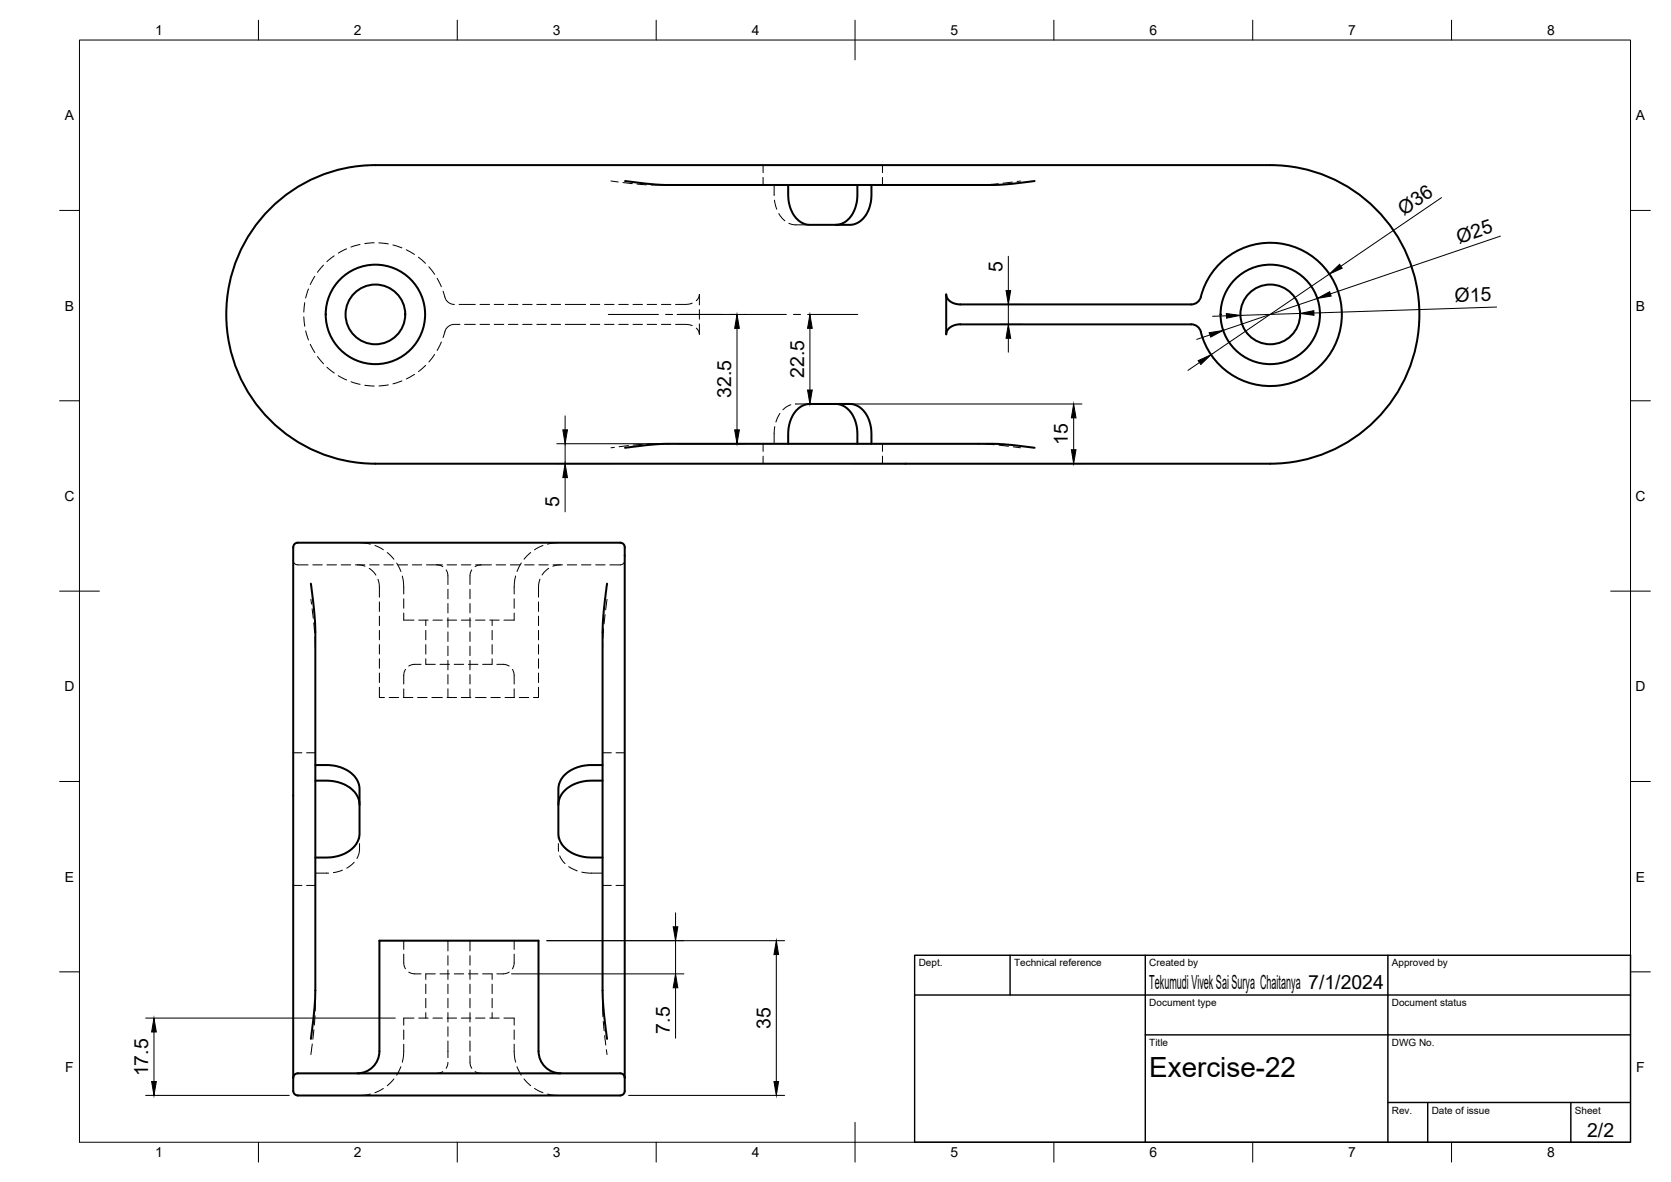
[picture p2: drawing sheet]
<svg xmlns="http://www.w3.org/2000/svg" width="420mm" height="297mm" viewBox="0 0 420 297" stroke-linecap="round" stroke-linejoin="round" font-family="sans-serif">
<!-- layer: Visible -->
<g fill="none" stroke="#000" stroke-width=".51">
<path d="M94.4 41.5h225a37.5 37.5 0 0 1 37.5 37.5 37.5 37.5 0 0 1-37.5 37.5h-225M94.4 41.5a37.5 37.5 0 0 0-37.5 37.5 37.5 37.5 0 0 0 37.5 37.5M157.2 45.5l5.4 .7 4.6 .3h73.3a103.2 103.2 0 0 0 14.2-.3l5.4-.7M198.2 46.5l.1 4 .4 1.7 .6 1.3 .8 1.2 1.2 1.1 1.2 .5 .9 .2h10.5l.9-.2 1.2-.5 1.6-1.6 1-2 .5-2.3v-3.4M215.6 46.5l-.1 4-.4 1.7-.6 1.3-.8 1.2-1.3 1.1-1.1 .5-1.2 .2M301.9 74.6a18 18 0 0 1 27.7-10.4 18 18 0 0 1 0 29.6 18 18 0 0 1-27.7-10.4M302 74.6a2.51 2.51 0 0 1-2.5 1.9h-58a3.3 3.3 0 0 1-3.6-2.5v10M302 83.4a2.51 2.51 0 0 0-2.5-1.9h-58.1a3.2 3.2 0 0 0-3.5 2.5M157.2 112.5l5.4-.6 4.6-.4h73.3a103.2 103.2 0 0 1 14.2 .4l5.4 .6M198.2 111.5l.1-4 .4-1.7 .6-1.3 .8-1.2 1.2-1.1 1.2-.5 .9-.2h10.5l.9 .2 1.2 .5 1.6 1.6 1 2 .5 2.3v3.4M210.1 101.5l1.2 .2 1.1 .5 1.3 1.1 .8 1.2 .6 1.3 .4 1.7 .1 4M78.2 146.7l.8 6.9 .3 4.9v90.7l-.3 5-.8 6.9"/>
<path d="M152.6 146.7l-.8 6.9-.3 4.9v90.7l.3 5 .8 6.9M79.3 192.3l4.8 .1 1.8 .5 1.4 .7 1 .7 1.3 1.3 .6 1.4 .2 1.2v11.4l-.2 1.1-.6 1.3-1.7 1.8-2.6 1.2-2.2 .5h-3.8M79.3 196.2l4.2 .1 1.8 .3 1.6 .7 1.4 .9 1.1 1.1 .8 1.6 .2 1.4M151.5 192.3l-4.8 .1-1.8 .5-1.4 .7-1 .7-1.3 1.3-.6 1.4-.2 1.2v11.4l.2 1.1 .6 1.3 1.7 1.8 2.6 1.2 2.2 .5h3.8M151.5 196.2l-4.2 .1-1.8 .3-1.6 .7-1.4 .9-1.1 1.1-.8 1.6-.2 1.4M73.7 270.9v-132.5a1.6 1.6 0 0 1 1.2-2h81.1a1.59 1.59 0 0 1 1.1 2v132.5M73.7 270.9v3.3a1.11 1.11 0 0 0 1.2 1.1M73.7 270.8a1.68 1.68 0 0 1 2.2-1.1h79a1.96 1.96 0 0 1 2.1 .8l.1 .3M74.8 275.3h81.2M89.8 269.7a5.6 5.6 0 0 0 5.6-5.5v-27.8h40v27.8a5.6 5.6 0 0 0 5.6 5.5M157.1 270.9v3.3a1.11 1.11 0 0 1-1.1 1.1"/>
<circle cx="94.4" cy="79" r="7.5"/>
<circle cx="94.4" cy="79" r="12.5"/>
<circle cx="319.4" cy="79" r="7.5"/>
<circle cx="319.4" cy="79" r="12.5"/>
</g>
<!-- layer: Hidden -->
<g fill="none" stroke="#000" stroke-width=".25">
<path d="M153.6 45.5l1.8 .2M156.6 45.9l2.4 .3M160.2 46.3l2.4 .1M163.7 46.5h4.4M191.9 41.5v1.9M191.9 44.6v1.9M194.6 46.5v2.6M194.7 50.3l.6 2.3M195.8 53.7l1.5 1.8M198.4 56.1a7.5 7.5 0 0 0 4 .4h1.2M221.9 41.5v1.9M221.9 44.6v1.9"/>
<path d="M247.4 46.4l-1.8 .1M251 46.2l-2.4 .2M254.6 45.8l-2.4 .2M256.6 45.5l-.9 .1M76.4 79.6l.2 2.4M76.6 76.1l-.2 2.3M77.6 72.6l-.7 2.3M79.1 69.4l-1.1 2.1M81.3 66.6l-1.5 1.8M84 64.3l-1.8 1.5M87.1 62.5l-2.1 1.1M90.5 61.4l-2.3 .7"/>
<path d="M94.1 61l-2.4 .2M95.3 61l2.3 .3M98.8 61.6l2.2 .7M102.2 62.8l2 1.1M105.2 64.6l1.8 1.6M107.8 67l1.5 1.9M109.9 69.9l1.1 2.2M111.4 73.2l.4 1.4a2.46 2.46 0 0 0 2.5 1.9M115.4 76.5h4.1M120.7 76.5h2.4M124.3 76.5h2.4M127.8 76.5h2.4"/>
<path d="M131.4 76.5h2.4M135 76.5h2.4M138.6 76.5h2.3M142.1 76.5h5.2M148.4 76.5h2.4M152 76.5h2.4M155.6 76.5h2.4M159.2 76.5h2.3M162.7 76.5h2.4M166.3 76.5h2.4M174.1 76.2l-1.3 .3h-2.9M175.1 75.6l.6-.9 .2-.7v2.6"/>
<path d="M175.9 77.8v2.4M76.9 83.1l.7 2.3M78 86.5l1.2 2.1M79.8 89.6l1.5 1.8M82.2 92.3l1.9 1.5M85 94.4l2.2 1.1M88.3 95.9l2.3 .7M91.7 96.8l2.4 .2M97.6 96.7l-2.3 .3M101.1 95.7l-2.3 .8M104.2 94.1l-2 1.1M107 91.8l-1.8 1.6"/>
<path d="M109.3 89.1l-1.5 1.9M111 85.9l-1.1 2.2M115.7 81.5h-1a2.8 2.8 0 0 0-2.9 1.9l-.4 1.4M116.8 81.5h2.7M120.7 81.5h2.4M124.3 81.5h2.4M127.8 81.5h2.4M131.4 81.5h2.4M135 81.5h2.4M138.6 81.5h2.3M142.1 81.5h5.2M148.4 81.5h2.4"/>
<path d="M152 81.5h2.4M155.6 81.5h2.4M159.2 81.5h2.3M162.7 81.5h2.4M166.3 81.5h2.4M169.9 81.5h2.9l1.3 .3M175.9 81.4v2.6l-.2-.7-.6-.8M154.5 112.4l-.9 .1M158 112l-2.3 .3M161.6 111.6l-2.4 .3M168.1 111.5l-5.3 .1M191.9 111.5v1.9"/>
<path d="M191.9 114.6v1.9M194.8 107.2l-.2 4.3M196.1 103.9l-1 2.2M198.8 101.7l-1 .5-1 .8M200 101.5h3.6M221.9 111.5v1.9M221.9 114.6v1.9M245.6 111.5h.9M247.7 111.6l2.3 .2M251.2 111.9l2.4 .2M254.8 112.3l1.8 .2M90.4 136.4l2.7 .3"/>
<path d="M94.3 137.1l2.1 1.1M97.4 138.9l1.6 1.6M133.4 138.8l-1.6 1.7M136.5 137.1l-2.1 1.1M140.4 136.4l-2.7 .3M73.7 140.8a1.11 1.11 0 0 0 1.1 1.2h2.6M78.2 150.6l.1 1.2M78.5 153l.3 2.4M78.7 142h2.3M78.9 156.6l.2 2.3M82.2 142h2.4M85.8 142h2.4"/>
<path d="M89.4 142h2.3M89.8 142l2 .3M92.8 142.8l1.2 1 .5 .7M92.9 142h2.4M95 145.6a9.7 9.7 0 0 1 .4 4.5M95.4 151.3v2.4M95.4 154.8v2.4M95.4 158.4v2.4M96.5 142h2.4M99.7 141.5l1.1 2.1M100.1 142h2.4M101.2 144.8l.3 1.7v2.8"/>
<path d="M101.5 154.1v1.7h2.6M101.5 150.5v2.4M103.7 142h2.3M105.3 155.8h2.4M107.1 155.8v1.4M107.1 158.4v2.4M107.2 142h2.6M108.9 155.8h2.3M109.8 142l1.5 .4M109.8 142h1.4M112.2 143.2v.1a5.4 5.4 0 0 1 .4 3.6M112.4 142h2.4"/>
<path d="M112.4 155.8h2.4M112.6 148.1v2.4M112.6 151.7v2.3M112.6 155.2v2.4M112.6 158.8v2.4M116 142h2.4M116 155.8h2.4M118.2 148.1v2.4M118.2 151.7v2.3M118.2 155.2v2.4M118.2 158.8v2.4M118.6 143.2v.1a5.4 5.4 0 0 0-.4 3.6"/>
<path d="M119.6 142h1.4M119.6 155.8h2.3M121 142l-1.5 .4M121 142h2.6M123.1 155.8h2.4M123.7 155.8v1.4M123.7 158.4v2.4M124.8 142h2.3M128.3 142h2.4M129.3 154.1v1.7h-2.6M129.3 150.5v2.4M129.6 144.7l-.3 1.8v2.8"/>
<path d="M131.1 141.5l-1.1 2.1M131.9 142h2.4M135.4 151.3v2.4M135.4 154.8v2.4M135.4 158.4v2.4M135.5 142h2.4M135.8 145.5a9.9 9.9 0 0 0-.4 4.6M138 142.8l-1.7 1.7M139.1 142h2.3M141 142l-2 .3M142.6 142h2.4M146.2 142h2.4"/>
<path d="M149.8 142h2.3M151.8 158l-.2 2.4M152.1 154.5l-.2 2.3M152.6 150.6l-.3 2.7M157.1 140.8a1.11 1.11 0 0 1-1.1 1.2h-2.6M79.2 160.1l.1 2.7M95.4 172.7v2.6h1.3M95.4 162v2.4M95.4 165.6v2.3M95.4 169.1v2.4M97.9 175.3h2.3M101.4 175.3h2.4"/>
<path d="M101.5 173.1v2.2M102 168.2l-.1 .1a5.6 5.6 0 0 0-.4 3.6M105 175.3h2.4M105.9 166.9l-2.1 .1-1 .4M107.1 165.6v1.3h2.4M107.1 162v2.4M108.6 175.3h2.6M110.6 166.9h2.4M112.4 175.3h2.4M112.6 162.4v2.4M112.6 166v2.3M112.6 169.5v2.4"/>
<path d="M112.6 173.1v2.2M114.2 166.9h2.4M116 175.3h2.4M117.8 166.9h2.4M118.2 162.4v2.4M118.2 166v2.3M118.2 169.5v2.4M118.2 173.1v2.2M119.6 175.3h2.6M123.4 175.3h2.4M123.7 165.6v1.3h-2.4M123.7 162v2.4"/>
<path d="M124.9 166.9l2.1 .1 1 .4M127 175.3h2.4M128.8 168.2l.1 .1a5.6 5.6 0 0 1 .4 3.6M129.3 173.1v2.2M130.6 175.3h2.3M135.4 172.7v2.6h-1.3M135.4 162v2.4M135.4 165.6v2.3M135.4 169.1v2.4M151.5 161.6v1.2M73.7 189.2h2.2M77.1 189.2h2.2"/>
<path d="M151.5 189.2h2.2M154.9 189.2h2.2M79.3 219.4h3.3M86.1 218.7l-2.3 .6M89 216.7l-1.8 1.5M90.4 212a6.2 6.2 0 0 1-.5 3.4l-.2 .3M90.4 209.4v1.4M140.4 212v1.9M140.4 209.4v1.4M140.7 215.1l.5 1 .9 .9M143 217.8l2.1 1M146.3 219.2l1.8 .2h3.4"/>
<path d="M73.7 222.5h2.2M77.1 222.5h2.2M101.5 239.8a5.6 5.6 0 0 0 .4 3.5l.1 .1M101.5 236.4v2.2M112.6 236.4v2.6M118.2 236.4v2.6M129.3 239.8a5.6 5.6 0 0 1-.4 3.5l-.1 .2M129.3 236.4v2.2M151.5 222.5h2.2M154.9 222.5h2.2M78.9 258.8l-.2 2.4M79.2 255.2l-.2 2.4"/>
<path d="M79.3 251.4v2.6M79.3 248.9v1.4M101.5 258.8v2.4M102.8 244.3l1 .4h2.1M104.1 255.8h-2.6v1.8M105.3 255.8h2.4M107.1 247.3v2.4M107.1 250.9v2.4M107.1 254.5v1.3M108.9 255.8h2.3M109.5 244.7h-2.4v1.4M110.6 244.7h2.4"/>
<path d="M112.4 255.8h2.4M112.6 240.2v2.4M112.6 243.7v2.4M112.6 247.3v2.4M112.6 250.9v2.4M112.6 254.5v2.3M112.6 258v2.4M114.2 244.7h2.4M116 255.8h2.4M117.8 244.7h2.4M118.2 240.2v2.4M118.2 243.7v2.4"/>
<path d="M118.2 247.3v2.4M118.2 250.9v2.4M118.2 254.5v2.3M118.2 258v2.4M119.6 255.8h2.3M121.3 244.7h2.4v1.4M123.1 255.8h2.4M123.7 247.3v2.4M123.7 250.9v2.4M123.7 254.5v1.3M126.7 255.8h2.6v1.8M128 244.3l-1 .4h-2.1"/>
<path d="M129.3 258.8v2.4M151.5 251.4l.1 4.1M151.5 248.9v1.4M151.7 256.7l.2 2.4M78.5 262.3l-.3 2.7M93.1 274.9l-2.7 .4M96.4 273.5l-2.1 1.1M99 271.2l-1.6 1.6M100.8 268.1l-1.1 2.1M101.5 262.4v2.8l-.3 1.7M111.3 269.3l-1.5 .4M112.6 267l-.4 1.5"/>
<path d="M112.6 261.6v4.2M118.2 265.4v2l.4 1.1M118.2 261.6v2.6M119.5 269.3l1.5 .4M129.3 262.4v2.8l.3 1.7M130 268.1l1.1 2.1M131.8 271.2l1.6 1.6M134.4 273.5l2.1 1.1M137.7 274.9l2.7 .4M152 260.3l.3 2.3M152.5 263.8l.1 1.2"/>
</g>
<!-- layer: BORDER -->
<g fill="none" stroke="#000" stroke-width=".25">
<path d="M20 10.1h390v276.9h-390zM65 5.1v5M115 5.1v5M165 5.1v5M215 5.1v10M265 5.1v5M315 5.1v5M365 5.1v5M15 52.9h5M410 52.9h5M15 100.7h5M410 100.7h5"/>
<path d="M15 148.6h10M405 148.6h10M15 196.4h5M410 196.4h5M15 244.2h5M410 244.2h5M65 287v5M115 287v5M165 287v5M215 282.1v9.9M265 287v5M315 287v5"/>
<path d="M365 287v5"/>
</g>
<!-- layer: TITLEBLOCK -->
<path d="M230 240.1h180v46.9h-180zM230 250h180M254 240.1v9.9M288 240.1v46.9M349 240.1v46.9M288 260.1h122M349 277.1h61M359 277.1v9.9M395 277.1v9.9" fill="none" stroke="#000" stroke-width=".36"/>
<!-- layer: FD_Dimensions -->
<g fill="none" stroke="#000" stroke-width=".25">
<path d="M362.5 49.7l-25.4 17.2M377.3 59.3l-42.8 14.6M170.2 79h17.2M251.4 76.5h5.6M253.5 64.4v8.6M253.5 76.5v5M308.4 79.4l-3.5 .1M326.9 78.8l-15 .5M331.2 75l-23.7 8M334.2 68.9l-29.7 20.2M376.3 77.2l-45.9 1.5M185.3 82.5v25.5"/>
<path d="M203.6 82.5v15.5M251.4 81.5h5.6M253.5 85v3.5M301.6 91.1l-2.9 2M304.2 84.2l-3.3 1.1M140 111.5h26.1M140 116.5h14.4M142.1 104.5v3.5M142.1 111.5v5M170.2 111.5h17.2M205.7 101.5h66.4M214.3 116.5h57.8"/>
<path d="M270 105v8M142.1 120v8.6M137.5 236.4h59.8M169.9 229.4v3.5M169.9 236.4v8.3M195.2 239.9v31.9M36.6 255.8h62.8M38.7 259.3v12.5M128.6 244.7h43.4M169.9 248.2v12.7M36.6 275.3h36.1M158.1 275.3h39.2"/>
</g>
<g fill="#000" stroke="#000" stroke-width=".25">
<path d="M253 73h1.1l-.6 3.5zM308.4 78.8l3.5 .5-3.5 .7zM326.9 78.8l3.4-.7 .1 1.1zM331.2 75l3.1-1.7 .4 1.1zM334.2 68.9l2.6-2.5 .7 1zM185.3 79l.6 3.5h-1.2zM203.6 79l.6 3.5h-1.1zM203.1 98h1.1l-.6 3.5zM253.5 81.5l.6 3.5h-1.1zM301.3 90.6l3.2-1.5-2.6 2.5zM304 83.6l3.5-.6-3.1 1.7zM141.5 108h1.2l-.6 3.5z"/>
<path d="M184.7 108h1.2l-.6 3.5zM270 101.5l.6 3.5h-1.2zM269.4 113h1.2l-.6 3.5zM142.1 116.5l.6 3.5h-1.2zM169.3 232.9h1.1l-.5 3.5zM195.2 236.4l.6 3.5h-1.2zM38.7 255.8l.6 3.5h-1.2zM169.9 244.7l.5 3.5h-1.1zM38.1 271.8h1.2l-.6 3.5zM194.6 271.8h1.2l-.6 3.5z"/>
</g>
<!-- layer: Smart Centers -->
<path d="M153 79h12.6M167.3 79h1.8M170.9 79h10.7M183.4 79h1.8M187 79h10.7M199.5 79h1.8M203.1 79h12.6" fill="none" stroke="#000" stroke-width=".25"/>
<text font-size="7" x="289" y="270.6">Exercise-22</text>
<g font-size="4.9">
<text x="353" y="54.3" transform="rotate(-34 353 54.3)">Ø36</text>
<text x="366.9" y="61.2" transform="rotate(-19 366.9 61.2)">Ø25</text>
<text x="252.1" y="68.3" transform="rotate(-90 252.1 68.3)">5</text>
<text x="365.8" y="76" transform="rotate(-2 365.8 76)">Ø15</text>
<text x="202.2" y="95" transform="rotate(-90 202.2 95)">22.5</text>
<text x="183.9" y="100" transform="rotate(-90 183.9 100)">32.5</text>
<text x="268.5" y="111.9" transform="rotate(-90 268.5 111.9)">15</text>
<text x="140.6" y="127.4" transform="rotate(-90 140.6 127.4)">5</text>
<text x="289" y="248.5">Tekumudi Vivek Sai Surya Chaitanya 7/1/2024</text>
<text x="168.4" y="259.7" transform="rotate(-90 168.4 259.7)">7.5</text>
<text x="193.7" y="258.6" transform="rotate(-90 193.7 258.6)">35</text>
<text x="37.3" y="270.5" transform="rotate(-90 37.3 270.5)">17.5</text>
<text x="399.1" y="285.7">2/2</text>
</g>
<g font-size="3.5">
<text x="39" y="8.8">1</text>
<text x="89" y="8.8">2</text>
<text x="139" y="8.8">3</text>
<text x="189" y="8.8">4</text>
<text x="239" y="8.8">5</text>
<text x="289" y="8.8">6</text>
<text x="339" y="8.8">7</text>
<text x="389" y="8.8">8</text>
<text x="16.3" y="30.2">A</text>
<text x="411.3" y="30.2">A</text>
<text x="16.3" y="78">B</text>
<text x="411.3" y="78">B</text>
<text x="16.2" y="125.9">C</text>
<text x="411.2" y="125.9">C</text>
<text x="16.2" y="173.7">D</text>
<text x="411.2" y="173.7">D</text>
<text x="16.3" y="221.6">E</text>
<text x="411.3" y="221.6">E</text>
<text x="16.4" y="269.4">F</text>
<text x="411.4" y="269.4">F</text>
<text x="39" y="290.8">1</text>
<text x="89" y="290.8">2</text>
<text x="139" y="290.8">3</text>
<text x="189" y="290.8">4</text>
<text x="239" y="290.8">5</text>
<text x="289" y="290.8">6</text>
<text x="339" y="290.8">7</text>
<text x="389" y="290.8">8</text>
</g>
<g font-size="2.5">
<text x="231" y="242.9">Dept.</text>
<text x="255" y="242.9">Technical reference</text>
<text x="289" y="242.9">Created by</text>
<text x="350" y="242.9">Approved by</text>
<text x="289" y="252.8">Document type</text>
<text x="350" y="252.8">Document status</text>
<text x="289" y="262.9">Title</text>
<text x="350" y="262.9">DWG No.</text>
<text x="350" y="279.9">Rev.</text>
<text x="360" y="279.9">Date of issue</text>
<text x="396" y="279.9">Sheet</text>
</g>
</svg>
